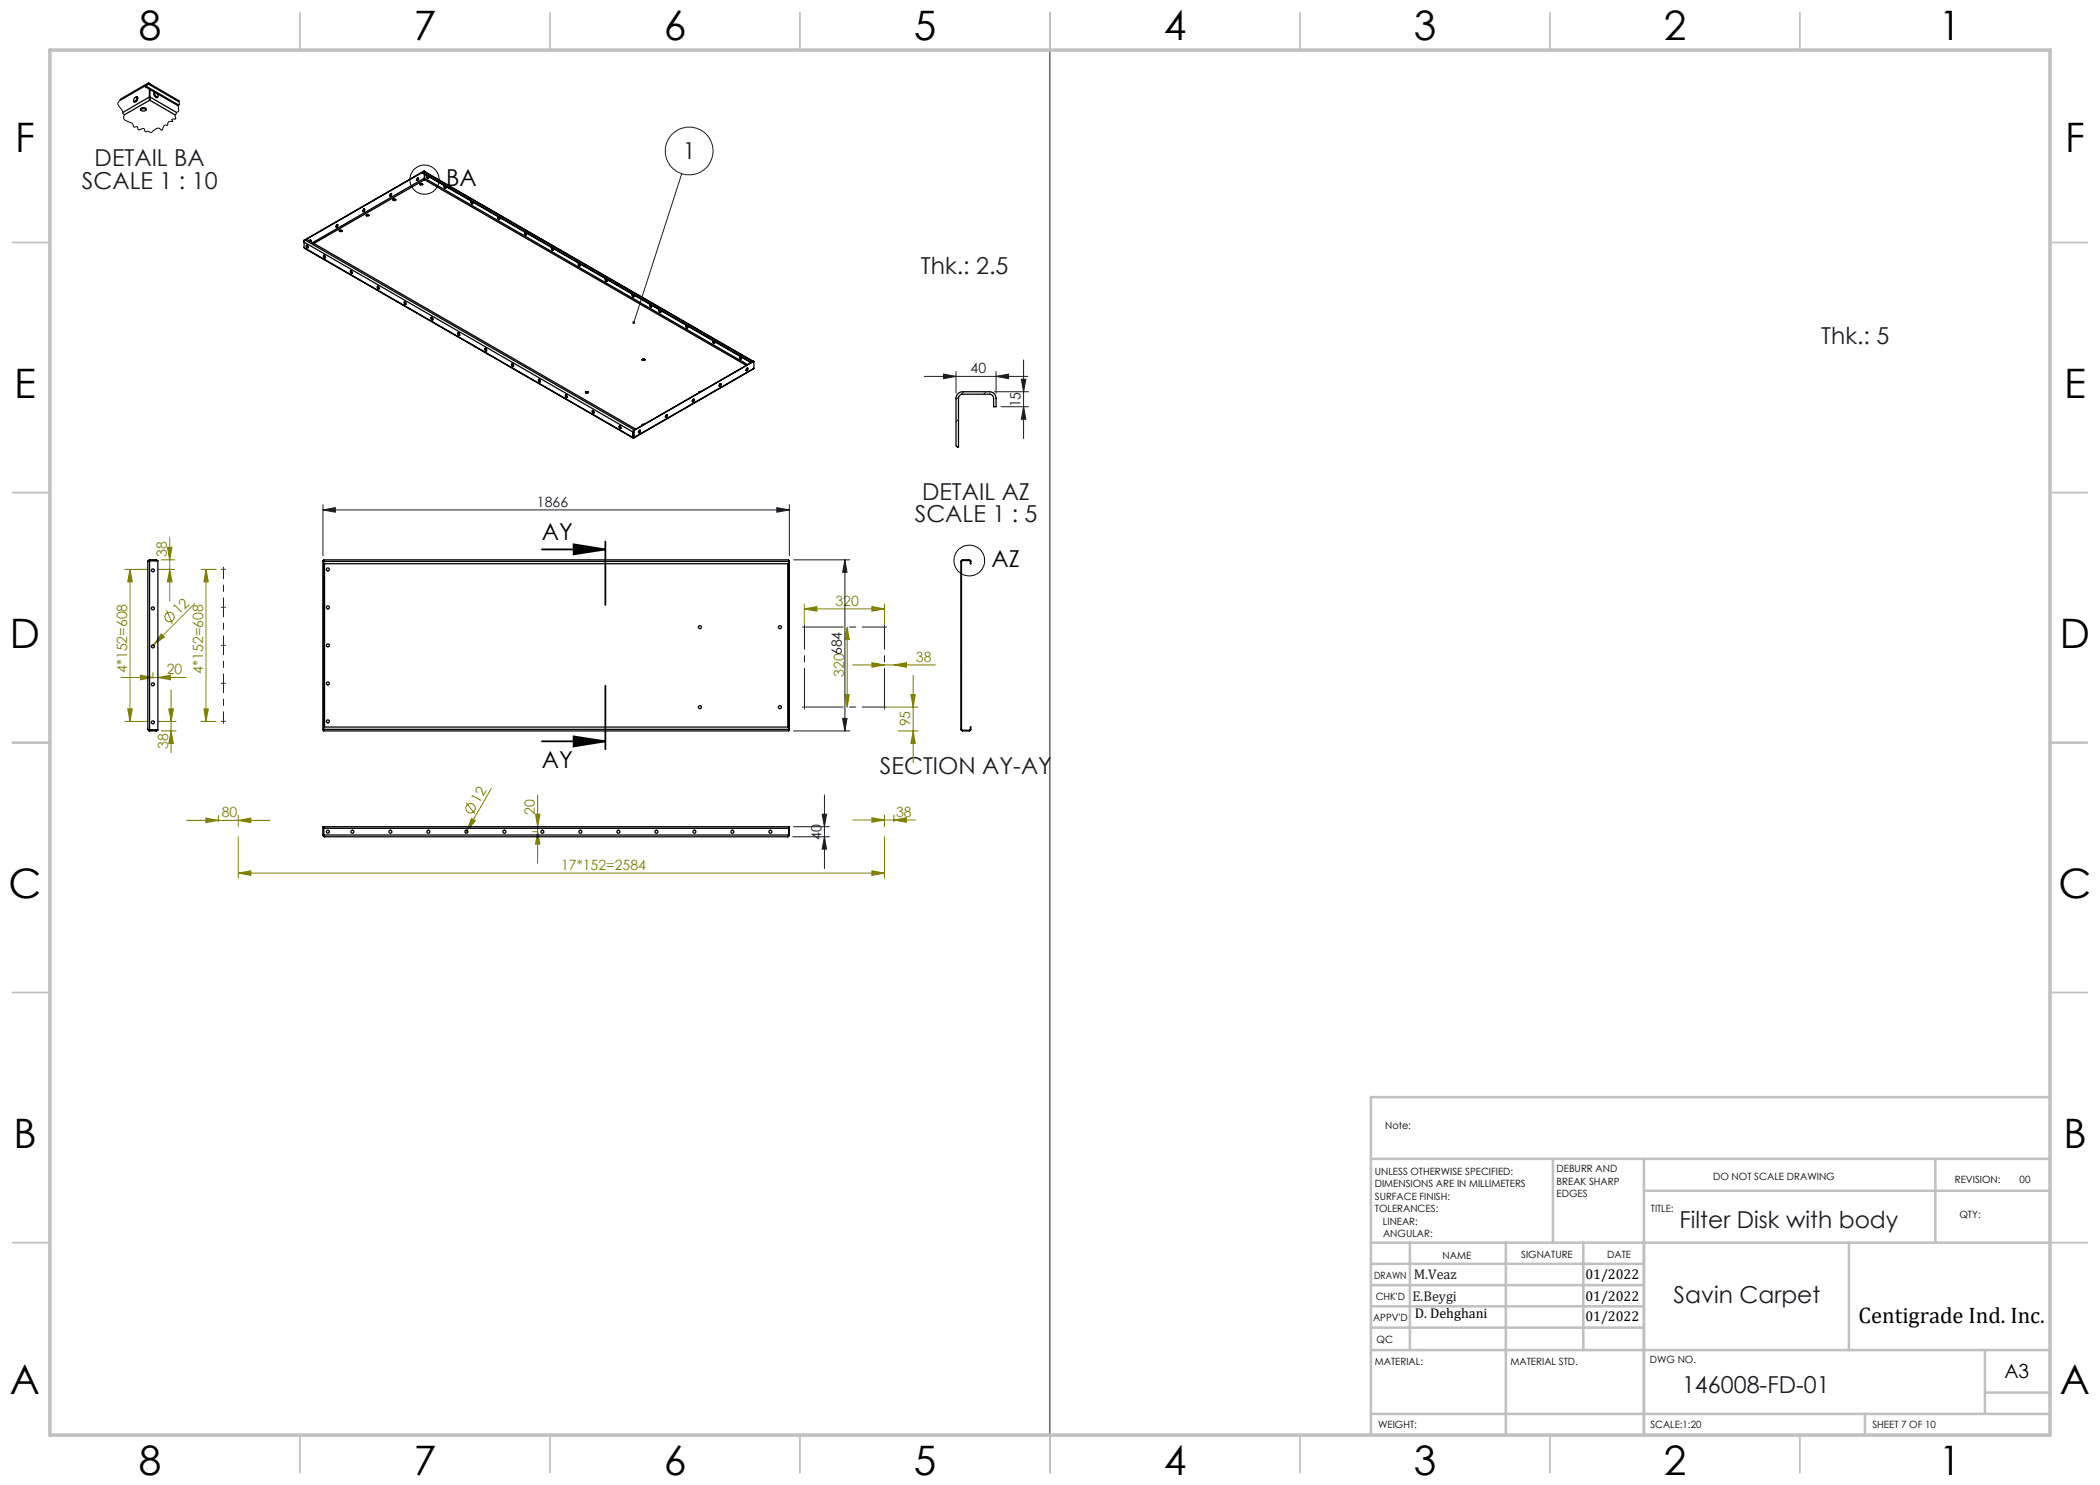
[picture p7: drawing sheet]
<svg xmlns="http://www.w3.org/2000/svg" width="420mm" height="297mm" viewBox="0 0 420 297" stroke-linecap="round" stroke-linejoin="round" font-family="sans-serif">
<g fill="none" stroke="#808000" stroke-width=".2">
<path d="M25 113.9h4.6M26 113.9l.5 2.5h-1zM26 113.9v30.4M31.6 113.9h3.3M32.2 112h2.7M33.5 109.5h.9l-.5 2.5zM33.9 113.9l.5 2.5h-.9zM33.9 107.5v12.7M40.2 113.9h3.1M41.2 113.9v30.4M41.2 113.9l.5 2.5h-.9zM24.2 135.5h13.1"/>
<path d="M28.1 135l2.5 .5-2.5 .5zM30.6 134.5v1.2M31.6 135.5l2.5-.5v1zM32.2 126.8l.7 .6-2.1 1.5zM33.3 122.1l1.2 2.6M34.2 137.9v12.7M38.9 120.7l-8.5 8.6M160.9 121.8l2.5-.5v.9zM160.9 120.8v4M160.9 121.8h16M169 138.9h.9l-.5 2.5zM169.4 125.4l.5 2.5h-.9z"/>
<path d="M169.4 125.4v16M170.5 133h16.6M174.4 121.3l2.5 .5-2.5 .4zM174.4 132.5l2.5 .5-2.5 .5zM176.9 120.8v4M178.8 133l2.5-.5v1zM182.2 138.9h.9l-.5 2.5zM182.6 135.1v17.4M25 144.3h4.6M25.5 141.8h1l-.5 2.5zM31.6 144.3h3.6M32.2 146.2h3"/>
<path d="M33.8 141.8h.9l-.5 2.5zM34.2 146.2l.5 2.5h-.9zM40.2 144.3h3.1M40.8 141.8h.9l-.5 2.5zM98.2 157.7l-4.8 8.4M107.5 159v13.7M177.4 141.4h6.2M179.6 146.2h4M182.6 146.2l.5 2.5h-.9zM37.3 164.1h16.7M41.2 163.6l2.5 .5-2.5 .4zM43.7 163.1v1.3"/>
<path d="M47.7 174.6l2.5-.4v.9zM47.7 164.1l2.5-.5v.9zM47.7 163.1v2.2M47.7 167.4v8.2M47.7 174.6h129.2M93.2 160.5l1.8 2.3M93.4 166.1l-.3 .5M94.3 163.7l.8 .4-1.7 2zM106.5 166.3h1M107.1 162.8h.9l-.5 2.5zM107.5 166.3l.5 2.5h-.9zM170.5 164h12.6"/>
<path d="M174.4 163.5l2.5 .5-2.5 .5zM174.4 174.2l2.5 .4-2.5 .5zM176.9 163v2.3M176.9 167.4v8.2M178.8 164l2.5-.5v1zM178.8 163v1.4"/>
<circle cx="33.9" cy="123.4" r=".94"/>
<circle cx="94.1" cy="161.7" r=".95"/>
</g>
<g fill="none" stroke="#000" stroke-width=".2">
<circle cx="84.9" cy="35.9" r="2.93"/>
<circle cx="193.9" cy="112.1" r="3.1"/>
</g>
<path d="M108.4 109.9h12.7M114.7 108.9l6.4 1-6.4 1zM121.1 108.3v12.7M121.1 137.2v12.7M108.4 148.3h12.7M114.7 147.3l6.4 1-6.4 1z" fill="none" stroke="#000" stroke-width=".35"/>
<g fill="none" stroke="#191924" stroke-width=".2">
<path d="M210 10v277M136.3 34.7l-9.5 29.8M184.9 75.3h20.7M188.7 74.8l2.5 .5-2.5 .4zM191.2 74.3v4.3M198.9 78.3h6.8M199.2 75.3l2.5-.5v.9zM199.2 74.3v4.3M204.3 75.8h.9l-.5 2.5zM204.7 72v15.7M200.2 81.3h5.5M204.7 81.3l.5 2.6h-.9z"/>
<path d="M64.6 102l2.5-.5v.9zM64.6 101v10.1M64.6 102h93.3M155.4 101.5l2.5 .5-2.5 .4zM157.9 101v10.1M158.7 112h11.3M169 112v34.2M169 112l.4 2.5h-.9zM44.6 136.7h.2M44.7 136.6v.2M176.7 125.4h.3M176.9 125.3v.3"/>
<path d="M158.7 146.2h11.3M164.9 159v14.7M168.5 143.7h.9l-.4 2.5zM158.5 167.4h7.4M158.7 165.3h7.2M164.4 162.8h.9l-.4 2.5zM164.9 167.4l.4 2.4h-.9z"/>
<circle cx="137.8" cy="30.2" r="4.8"/>
</g>
<g fill="none" stroke="#191924" stroke-width=".2" stroke-dasharray="15.2 1.3 1.3 1.3">
<path d="M44.4 113.9h-.1M44.7 113.9v-.2M44.7 113.9h-.1M44.7 113.9v.1M44.7 113.9h.1M44.7 113.6v-.2M44.9 113.9h.2M44.4 136.7h-.1M44.4 129.1h-.1M44.4 121.5h-.1M44.7 129.1v-.2M44.7 129.1h-.1"/>
<path d="M44.7 129.1v.1M44.7 129.1h.1M44.7 121.5v-.2M44.7 121.5h-.1M44.7 121.5v.1M44.7 121.5h.1M44.9 136.7h.2M44.9 129.1h.2M44.9 121.5h.2M160.6 125.4h-.1M160.9 125.4v-.1M160.9 125.4h-.1"/>
<path d="M160.9 125.4v.1M160.9 125.4h.1M160.9 125.2v-.2M176.9 125.2v-.2M177.1 125.4h.2M44.4 144.3h-.1M44.7 144.3v-.2M44.7 144.3h-.1M44.7 144.3v.1M44.7 144.3h.1M44.7 144.5v.2M44.9 144.3h.2"/>
<path d="M160.6 141.4h-.1M160.9 141.4v-.1M160.9 141.4h-.1M160.9 141.4v.1M160.9 141.4h.1M160.9 141.7v.1M176.9 141.4v-.1M176.9 141.4h-.1M176.9 141.4v.1M176.9 141.4h.1M176.9 141.7v.1M177.1 141.4h.2"/>
</g>
<path d="M161.1 125.4h15.5M160.9 141.2v-15.5M161.1 141.4h15.5M176.9 141.2v-15.5" fill="none" stroke="#191924" stroke-width=".2" stroke-dasharray="15.2 1.3 1.3 1.3" stroke-dashoffset="7.7"/>
<path d="M44.7 136.4v-7.1M44.7 128.8v-7.1M44.7 121.2v-7.1M44.7 144v-7.1" fill="none" stroke="#191924" stroke-width=".2" stroke-dasharray="15.2 1.3 1.3 1.3" stroke-dashoffset="13.6"/>
<g fill="none" stroke="#c0c0c0" stroke-width=".35">
<path d="M60 2.5v7.5M110 2.5v7.5M160 2.5v7.5M210 2.5v7.5M260 2.5v7.5M310 2.5v7.5M360 2.5v7.5M2.5 48.5h7.5M410 48.5h7.5M2.5 98.5h7.5M410 98.5h7.5M2.5 148.5h7.5"/>
<path d="M410 148.5h7.5M2.5 198.5h7.5M410 198.5h7.5M2.5 248.5h7.5M410 248.5h7.5M60 287v7.5M110 287v7.5M160 287v7.5M210 287v7.5M260 287v7.5M310 287v7.5M360 287v7.5"/>
</g>
<g fill="none" stroke="#c0c0c0" stroke-width=".5">
<path d="M410 219.4h-135.8v67.4M274.2 231.8h135.8M310.6 231.8v16.7M328.8 231.8v55.2M328.8 238.2h81.2M387.1 231.8v16.7M274.2 248.5h135.8M274.2 257h54.6M274.2 252.8h54.6M282 248.5v21.5M301.2 248.5v38.3M316.7 248.5v21.5"/>
<path d="M369.8 248.5v21.5M274.2 265.5h54.6M274.2 261.3h54.6M274.2 270h135.8M397 270v12.8M397 278.5h13M274.2 282.8h135.8M373 282.8v4.2"/>
</g>
<path d="M10 10h400v277h-400z" fill="none" stroke="#c0c0c0" stroke-width=".7"/>
<path d="M114.7 108.9l6.4 1-6.4 1zM114.7 147.3l6.4 1-6.4 1z" fill="#000"/>
<path d="M126.6 64.2h.1a.29 .29 0 0 1 .3 .3 .29 .29 0 0 1-.4 .3l.2-.3-.2 .3a.3 .3 0 0 1 0-.6z" fill="#191924"/>
<g fill="#808000">
<path d="M32.2 126.8l.7 .6-2.1 1.5z"/>
<path d="M94.3 163.7l.8 .4-1.7 2z"/>
<path d="M160.9 121.8l2.5-.5v.9zM174.4 121.3l2.5 .5-2.5 .4zM174.4 132.5l2.5 .5-2.5 .5zM178.8 133l2.5-.5v1zM28.1 135l2.5 .5-2.5 .5zM31.6 135.5l2.5-.5v1z"/>
<path d="M47.7 174.6l2.5-.4v.9zM174.4 174.2l2.5 .4-2.5 .5z"/>
<path d="M47.7 164.1l2.5-.5v.9zM41.2 163.6l2.5 .5-2.5 .4z"/>
<path d="M169 138.9h.9l-.5 2.5zM169.4 125.4l.5 2.5h-.9zM34.2 146.2l.5 2.5h-.9zM33.8 141.8h.9l-.5 2.5zM107.5 166.3l.5 2.5h-.9zM107.1 162.8h.9l-.5 2.5z"/>
<path d="M25.5 141.8h1l-.5 2.5zM26 113.9l.5 2.5h-1z"/>
<path d="M182.2 138.9h.9l-.5 2.5zM182.6 146.2l.5 2.5h-.9zM41.2 113.9l.5 2.5h-.9zM40.8 141.8h.9l-.5 2.5z"/>
<path d="M33.9 113.9l.5 2.5h-.9zM33.5 109.5h.9l-.5 2.5z"/>
<path d="M174.4 163.5l2.5 .5-2.5 .5zM178.8 164l2.5-.5v1z"/>
</g>
<g fill="#191924">
<path d="M64.6 102l2.5-.5v.9zM155.4 101.5l2.5 .5-2.5 .4z"/>
<path d="M199.2 75.3l2.5-.5v.9zM188.7 74.8l2.5 .5-2.5 .4z"/>
<path d="M168.5 143.7h.9l-.4 2.5zM169 112l.4 2.5h-.9z"/>
<path d="M204.7 81.3l.5 2.6h-.9zM204.3 75.8h.9l-.5 2.5z"/>
<path d="M164.4 162.8h.9l-.4 2.5zM164.9 167.4l.4 2.4h-.9z"/>
</g>
<g fill="none" stroke="#000" stroke-width=".25">
<path d="M27.1 19.5a.3 .3 0 0 1 .4-.1 .3 .3 0 0 1 0 .5 .44 .44 0 0 1-.2 .4 .44 .44 0 0 1-.6-.1l.1-.4zM27.3 19.3a.77 .77 0 0 1-.5 1M29.1 17.2l6.6 3.8M29.1 17.2v.2l6.6 3.8M29.7 16.8h.3l5.8 3.3M29.7 16.8l-.6 .4M29.7 16.8l6.1 3.6M29.9 19.4l.1 .6M29.9 16.7v.1M29.9 17.8v1.6M29.9 16.7l-5.8 3.3M29.9 19.4l-5.3 3.1"/>
<path d="M29.9 16.7l-.2-.1-5.6 3.2M30 19.4v.6M30 19.4l5.3 3.1M30 17.9v1.5M31.4 18.7a.38 .38 0 0 1 .2 .6 .38 .38 0 0 1-.6 0 .55 .55 0 0 1-.1-.9v.2a.78 .78 0 0 0 .6 .8M28.1 22v-.1a.81 .81 0 0 1 1.1 .1M28.1 21.7a.65 .65 0 0 1 1.1 .3 .69 .69 0 0 1-1.1-.2zM30 20l-5.1 3M30 20l5 3M78.1 38.8l.1-.1a.25 .25 0 0 1 .1 .3 .25 .25 0 0 1-.4 .1zM78.2 38.7v.3l-.2 .2M78.6 39.9l.5-.1a.26 .26 0 0 1-.2 .4 .26 .26 0 0 1-.3-.3z"/>
<path d="M83.4 35.7l.1-.1a.22 .22 0 0 1 .2 .4 .22 .22 0 0 1-.4 0zM83.6 35.6l-.1 .3-.2 .2M84 36.8l.5-.1a.26 .26 0 0 1-.2 .4 .26 .26 0 0 1-.3-.2zM84 36.9l.1-.1 .5 .1M84.5 34.5l65.7 38M84.8 34.3l65.8 37.9M84.8 34.3l-.3 .2M84.8 34.3l65.7 38M84.9 35.6v.3M84.9 34.3h.1M84.9 34.9v.7M84.9 34.3l-24 13.8"/>
<path d="M84.9 35.6l-22.4 12.9M84.9 34.3l-24.1 13.7M84.9 35.9l-22.1 12.8M84.9 35.9l64.3 37.2M84.9 35.6l64.6 37.3M85.7 35.3v.2a.26 .26 0 0 1-.4 0 .26 .26 0 0 1 .1-.4l.1 .4 .2 .1M89.1 37.3v.4h-.1l-.2-.4 .1-.2v.4l.3 .1M60.8 49.5l65.8 38.1M60.8 49.5l65.8 38M60.8 48v1.5M60.8 48l.1 .1M60.9 48.1v.1"/>
<path d="M61.1 48l-.3 .4 65.8 38M61.1 48l65.7 38M61.1 48l.2-.1 65.8 37.9M61.2 49.1h.3l.1 .2a.16 .16 0 0 1 0 .3 .16 .16 0 0 1-.3-.1zM61.3 49v.4l.3 .1M61.5 49.1l-.2 .1M61.6 49.4l-.1 .1M61.9 48.2l.3-.2v.3M62.1 48v.3M64.7 51l.2 .1a.25 .25 0 0 1 .3 .3 .25 .25 0 0 1-.4 .2 .25 .25 0 0 1-.1-.3zM64.8 51v.4l.3 .1M67.3 45l.1-.1a.22 .22 0 0 1 .2 .4 .22 .22 0 0 1-.4-.1z"/>
<path d="M67.5 44.9l-.1 .4-.2 .1M67.8 46.1l.5-.1a.26 .26 0 0 1-.2 .4 .26 .26 0 0 1-.3-.3zM67.9 46.2l.3-.1 .2 .1M70.1 54.2a.27 .27 0 0 1 .3 .1 .27 .27 0 0 1-.1 .4l-.2-.3zM70.2 54.1v.4l.2 .1M72.7 41.8a.23 .23 0 0 1 .2 .3 .23 .23 0 0 1-.3 .1zM72.8 41.8v.4l-.2 .1M73.2 43l.2-.1a.23 .23 0 0 1 .3 0 .23 .23 0 0 1 0 .4 .23 .23 0 0 1-.3-.1zM73.2 43.1l.2-.1 .4 .1M75.5 57.3a.27 .27 0 0 1 .3 .1 .27 .27 0 0 1-.1 .4l-.2-.2zM75.5 57.3l.1 .3 .2 .1M78.6 40l.1-.1 .5 .1"/>
<path d="M94.5 40.4l.1 .2a.23 .23 0 0 1-.4 0 .23 .23 0 0 1 .1-.3v.3l.2 .1M99.8 43.5l.1 .2a.25 .25 0 0 1-.3 0 .25 .25 0 0 1 0-.3l.1 .3 .2 .1M105.2 46.6l.1 .4-.4-.4 .1-.1 .1 .3 .2 .2M110.3 49.6a.26 .26 0 0 0 0 .3 .26 .26 0 0 0 .4 0l-.1-.2M110.4 49.6v.2l.3 .3M116 52.8l.1 .3a.25 .25 0 0 1-.4-.1 .25 .25 0 0 1 0-.3l.1 .2 .2 .3M121.4 55.9a.24 .24 0 0 1 .1 .3 .24 .24 0 0 1-.4 .1 .24 .24 0 0 1-.1-.3l.1-.2v.3l.3 .2M126.5 58.8a.28 .28 0 0 0-.1 .4 .28 .28 0 0 0 .4 .1l-.1-.3M126.5 58.9l.1 .4h.2M80.8 60.4a.27 .27 0 0 1 .4 .1 .27 .27 0 0 1-.2 .4zM80.9 60.4v.2l.3 .3M86.2 63.5a.27 .27 0 0 1 .4 .1 .27 .27 0 0 1-.2 .4l-.2-.3z"/>
<path d="M86.3 63.5v.1l.3 .4M91.5 66.6a.26 .26 0 0 1 .4 .1 .26 .26 0 0 1-.1 .4zM91.7 66.6v.3l.2 .2M97 69.7h.2a.24 .24 0 0 1 .2 .3 .24 .24 0 0 1-.3 .2 .24 .24 0 0 1-.2-.3zM97 69.7l.2 .4 .1 .1M102.3 72.8a.26 .26 0 0 1 .4 .2 .26 .26 0 0 1-.1 .3zM102.4 72.8l.1 .4 .2 .1M107.7 75.9a.26 .26 0 0 1 .3 .2 .26 .26 0 0 1-.1 .3zM107.8 75.9v.3l.3 .2M113.1 79a.25 .25 0 0 1 .3 .1 .25 .25 0 0 1-.2 .4zM113.2 79v.3l.3 .2M117.1 78.4l.5-.1a.27 .27 0 0 1-.2 .4 .27 .27 0 0 1-.3-.3z"/>
<path d="M117.1 78.5l.2-.1 .4 .1M128.4 72l.3-.1 .3 .1M128.5 71.8h.4a.23 .23 0 0 1-.2 .3 .23 .23 0 0 1-.2-.3zM130.2 61l.2 .2a.26 .26 0 0 1-.5 .1 .26 .26 0 0 1 .1-.4l.1 .3 .2 .2M131.9 61.9a.27 .27 0 0 0-.1 .4 .27 .27 0 0 0 .4 .1l-.1-.3M131.9 62l.1 .4h.2M137.2 65v.4l.2 .2h.1v-.4M137.2 65.1l.1 .3 .2 .1M138.5 79.9h.1a.22 .22 0 0 1 .2 .3 .22 .22 0 0 1-.4 0zM138.7 79.8v.3l-.2 .2M140.2 78.3h-.4l-.1 .2 .3-.1M142.6 68.2a.28 .28 0 0 0 0 .3 .28 .28 0 0 0 .3 .1l-.1-.3"/>
<path d="M142.6 68.2l.1 .4h.2M144 76.8l.1-.1a.24 .24 0 0 1 .1 .4 .24 .24 0 0 1-.4 0zM144.1 76.7l-.1 .4-.2 .1M148.2 71.4l.1 .2a.26 .26 0 0 1-.4 .1 .26 .26 0 0 1 .1-.4l.1 .4 .2 .1M149.3 73.7a.19 .19 0 0 1 .3 0 .19 .19 0 0 1-.1 .3l-.1 .1a.19 .19 0 0 1-.2 0 .19 .19 0 0 1 .1-.3zM149.5 73.6l-.1 .4-.2 .1M150.2 72.5h.1M150.5 72.3l-.3 .2M150.5 72.3h.1M150.6 72.2l-.1 .1M150.7 72.2l-24 13.9M150.7 72.2l.1 .1"/>
<path d="M150.8 73.7l-24 13.9M150.8 72.3l-24 13.8M150.8 72.3v1.4M150.8 73.7l-24 13.8M118.4 82.2a.24 .24 0 0 1 .4 .1 .24 .24 0 0 1-.2 .3zM118.5 82.1l.1 .3 .2 .2M123.8 85.2a.27 .27 0 0 1 .4 .2 .27 .27 0 0 1-.2 .3l-.2-.2zM123.9 85.2l.1 .3 .2 .2M126.6 87.5l.1 .1M126.6 86.4v1.1M126.7 87.4v.1M126.7 87.4l-.1 .1"/>
<path d="M126.7 86.2l-.1 .2M126.7 87.4l.1 .1M126.7 86.1v1.5M126.7 86.1h.1M126.8 87.5v.1h-.1M126.8 86.1v1.4M126.8 86l-.2 .4M126.8 86h.1M127.1 85.8l-.3 .2M127.1 85.8h.1M127.9 86.1l.1-.1a.24 .24 0 0 1 0 .4 .24 .24 0 0 1-.3 0zM128 86v.4l-.3 .1"/>
<path d="M128.7 84.9l-.3 .2M128.8 84.8l-.3 .1-.1 .2M133.2 83h.1a.25 .25 0 0 1 .1 .3 .25 .25 0 0 1-.3 .1zM133.4 82.9l-.1 .4-.2 .1M191.2 89.1v-9.4a1.33 1.33 0 0 1 1.3-1.4h5.4a1.33 1.33 0 0 1 1.3 1.4v1.6h-.5v-1.6a.85 .85 0 0 0-.8-.9h-5.4a.85 .85 0 0 0-.8 .9v9.8M29.6 112.3v33.6M29.9 112l-.3 .3M29.9 112h1.4M29.9 112v34.2M31.3 112.1l-1.6 .1M31.3 112.1h.1M31.3 112l.2 .1"/>
<path d="M31.3 112v.1M31.6 112.1h-1.8l-.2 .2M31.6 112.1v33.9M64.7 112.1v.1M64.7 112.1h-.1v33.9h.1M64.7 112.1v33.9M64.7 112h93v.3h-93zM64.7 112.3v.4h93M64.9 112.7v32.7M157.6 112.7v32.7M157.8 112.1l-.1 .1M157.8 112.1v33.9"/>
<path d="M157.8 112.1h.1v33.9h-.1M192.2 112.1l.2-.1h1.5l.3 .2v.5l-.3-.6h-1.5l-.1 .2v33.6l.1 .1h1.5l.3-.6v.6l-.3 .2h-1.5l-.2-.2zM29.6 145.9l.3 .1h1.7M29.6 145.9l.3 .3M29.7 146h1.6M29.9 146.2h1.4M31.3 146v.2M31.4 146h-.1M31.5 146l-.2 .2M64.7 145.9h93v.3h-93zM64.7 145.9v.1M157.7 145.9l.1 .1"/>
<path d="M157.7 145.4h-93v.5M64.6 167l.3 .4M64.6 167v-1.7h93.3v1.7M64.6 167h93.3M64.7 165.3l.1 1.9M64.7 165.7v1.3l.2 .4M64.7 165.7h93v-.4l.1 1.7M64.7 165.3v.4M64.9 167.4h92.7M157.7 167l-.1 .4M157.8 167l-.1 .2M157.9 167l-.3 .4"/>
<circle cx="30.6" cy="114.1" r=".3"/>
<circle cx="65.6" cy="113.9" r=".31"/>
<circle cx="30.6" cy="136.9" r=".31"/>
<circle cx="30.6" cy="121.7" r=".3"/>
<circle cx="30.6" cy="129.3" r=".3"/>
<circle cx="65.6" cy="121.5" r=".31"/>
<circle cx="65.6" cy="136.7" r=".31"/>
<circle cx="65.6" cy="129.1" r=".3"/>
<circle cx="140" cy="125.4" r=".31"/>
<circle cx="156" cy="125.4" r=".3"/>
<circle cx="30.6" cy="144.5" r=".3"/>
<circle cx="65.6" cy="144.3" r=".31"/>
<circle cx="140" cy="141.4" r=".31"/>
<circle cx="156" cy="141.4" r=".3"/>
<circle cx="65.6" cy="166.4" r=".3"/>
<circle cx="70.5" cy="166.3" r=".3"/>
<circle cx="78.1" cy="166.3" r=".3"/>
<circle cx="85.7" cy="166.3" r=".3"/>
<circle cx="93.3" cy="166.3" r=".3"/>
<circle cx="100.9" cy="166.3" r=".3"/>
<circle cx="108.5" cy="166.4" r=".31"/>
<circle cx="116.1" cy="166.3" r=".3"/>
<circle cx="123.7" cy="166.4" r=".31"/>
<circle cx="131.3" cy="166.3" r=".3"/>
<circle cx="138.9" cy="166.3" r=".3"/>
<circle cx="146.5" cy="166.3" r=".3"/>
<circle cx="154.1" cy="166.3" r=".3"/>
</g>
<path d="M191.8 79.3l-.6 .6M192.8 78.3l-.6 .6M197.2 78.3l-.5 .5M191.7 83.9l-.5 .5M192.3 115.6l-.1 .1M192.3 129.1l-.1 .1M192.3 120.1l-.1 .1M192.3 133.6l-.1 .1M192.3 142.6l-.1 .1M193.3 146l-.1 .2" fill="none" stroke="#191924" stroke-width=".2"/>
<path d="M24.1 19.8l-.1 .1 .1 .1a.79 .79 0 0 0-.5 .7 .79 .79 0 0 0 .4 .8 1.31 1.31 0 0 1 .6 1.3l.3 .2a.84 .84 0 0 0-.1 .9 .84 .84 0 0 0 .8 .4 1.26 1.26 0 0 1 1.2 1.1h.1a.39 .39 0 0 1 .5-.1 .39 .39 0 0 1 .2 .5 .49 .49 0 0 0 .7 0 .47 .47 0 0 1 .6 0 .47 .47 0 0 1 .1 .5l.1 .1a.74 .74 0 0 1 1 .1l.5-.3a1.05 1.05 0 0 1 1.6-.3l.1 .1a.5 .5 0 0 0 .4-.6 .54 .54 0 0 1 .8-.3 .68 .68 0 0 1 .2-.8 .68 .68 0 0 1 .8 0l-.1-.4 .8-.2-.2-.6 .2-.2a.67 .67 0 0 1 .5-.7v-1l.2-.4-.1-.7M191.2 89.1l.1 .3h.2v.1h.2" fill="none" stroke="#000" stroke-width=".2"/>
<g font-size="8.1">
<text x="27.8" y="8">8</text>
<text x="82.8" y="8">7</text>
<text x="132.8" y="8">6</text>
<text x="182.8" y="8">5</text>
<text x="232.8" y="8">4</text>
<text x="282.8" y="8">3</text>
<text x="332.8" y="8">2</text>
<text x="387.8" y="8">1</text>
<text x="3" y="30.4">F</text>
<text x="413" y="30.4">F</text>
<text x="2.8" y="79.6">E</text>
<text x="412.8" y="79.6">E</text>
<text x="2" y="129.6">D</text>
<text x="412" y="129.6">D</text>
<text x="1.7" y="179.6">C</text>
<text x="411.7" y="179.6">C</text>
<text x="2.7" y="229.6">B</text>
<text x="412.7" y="229.6">B</text>
<text x="2" y="278.9">A</text>
<text x="412" y="278.9">A</text>
<text x="27.8" y="295">8</text>
<text x="82.8" y="295">7</text>
<text x="132.8" y="295">6</text>
<text x="182.8" y="295">5</text>
<text x="232.8" y="295">4</text>
<text x="282.8" y="295">3</text>
<text x="332.8" y="295">2</text>
<text x="387.8" y="295">1</text>
</g>
<g font-size="4.7" fill="#191924">
<text x="18.9" y="33.2">DETAIL BA</text>
<text x="136.6" y="31.8">1</text>
<text x="16.4" y="37.7">SCALE 1 : 10</text>
<text x="184.2" y="54.7">Thk.: 2.5</text>
<text x="364.3" y="68.9">Thk.: 5</text>
<text x="184.4" y="99.9">DETAIL AZ</text>
<text x="182.9" y="104.4">SCALE 1 : 5</text>
<text x="176" y="154.8">SECTION AY-AY</text>
<text x="335.9" y="245.6">Filter Disk with body</text>
<text x="334.7" y="260.5">Savin Carpet</text>
<text x="336.4" y="278.5">146008-FD-01</text>
</g>
<g font-size="4.7">
<text x="89.2" y="37.2">BA</text>
<text x="108.4" y="107.9">AY</text>
<text x="198.3" y="113.4">AZ</text>
<text x="108.4" y="153.6">AY</text>
</g>
<text font-size="4.5" x="371.7" y="264.6">Centigrade Ind. Inc.</text>
<text font-size="3.9" x="400.9" y="275.5">A3</text>
<g font-size="2.8" fill="#191924">
<text x="194.1" y="74.7">40</text>
<text x="204.1" y="81.5" transform="rotate(-90 204.1 81.5)">15</text>
<text x="107.4" y="101.3">1866</text>
<text x="164.3" y="167.9" transform="rotate(-90 164.3 167.9)">40</text>
<text x="282.8" y="255.9">M.Veaz</text>
<text x="282.5" y="260.1">E.Beygi</text>
</g>
<g font-size="2.8" fill="#808000">
<text x="33.3" y="111.3" transform="rotate(-90 33.3 111.3)">38</text>
<text x="35.8" y="123.1" transform="rotate(-45 35.8 123.1)">12</text>
<text x="167.1" y="121.1">320</text>
<text x="25.4" y="134.6" transform="rotate(-90 25.4 134.6)">4*152=608</text>
<text x="33.4" y="134.9">20</text>
<text x="40.6" y="134.7" transform="rotate(-90 40.6 134.7)">4*152=608</text>
<text x="168.8" y="135.3" transform="rotate(-90 168.8 135.3)">320684</text>
<text x="183.2" y="132.4">38</text>
<text x="33.6" y="149.8" transform="rotate(-90 33.6 149.8)">38</text>
<text x="182" y="145.3" transform="rotate(-90 182 145.3)">95</text>
<text x="95.8" y="160.8" transform="rotate(-60 95.8 160.8)">12</text>
<text x="44.4" y="163.4">80</text>
<text x="106.9" y="162.9" transform="rotate(-90 106.9 162.9)">20</text>
<text x="179.2" y="163.4">38</text>
<text x="112.2" y="174">17*152=2584</text>
</g>
<g font-size="2.8">
<text x="317.1" y="255.9">01/2022</text>
<text x="282.9" y="263.6">D. Dehghani</text>
<text x="317.1" y="260.1">01/2022</text>
<text x="317.1" y="264.2">01/2022</text>
</g>
<g font-size="2">
<text x="277" y="225.8">Note:</text>
<text x="275" y="234.9">UNLESS OTHERWISE SPECIFIED:</text>
<text x="275" y="237.4">DIMENSIONS ARE IN MILLIMETERS</text>
<text x="275" y="239.9">SURFACE FINISH:</text>
<text x="311.3" y="234.5">DEBURR AND</text>
<text x="311.3" y="237">BREAK SHARP</text>
<text x="311.3" y="239.5">EDGES</text>
<text x="342.6" y="236">DO NOT SCALE DRAWING</text>
<text x="391" y="236.6">REVISION:</text>
<text x="403.9" y="236.6">00</text>
<text x="275" y="242.4">TOLERANCES:</text>
<text x="276.6" y="244.9">LINEAR:</text>
<text x="330.2" y="242.4">TITLE:</text>
<text x="391.9" y="243.7">QTY:</text>
<text x="276.6" y="247.4">ANGULAR:</text>
<text x="288.5" y="251.7">NAME</text>
<text x="304.2" y="251.7">SIGNATURE</text>
<text x="321.4" y="251.7">DATE</text>
<text x="274.8" y="255.9">DRAWN</text>
<text x="275.1" y="260.1">CHK'D</text>
<text x="274.6" y="264.2">APPV'D</text>
<text x="275.3" y="268.5">QC</text>
<text x="275" y="273">MATERIAL:</text>
<text x="302.1" y="273">MATERIAL STD.</text>
<text x="330" y="272.5">DWG NO.</text>
<text x="275.6" y="285.6">WEIGHT:</text>
<text x="330.1" y="285.6">SCALE:1:20</text>
<text x="374.5" y="285.6">SHEET 7 OF 10</text>
</g>
</svg>
